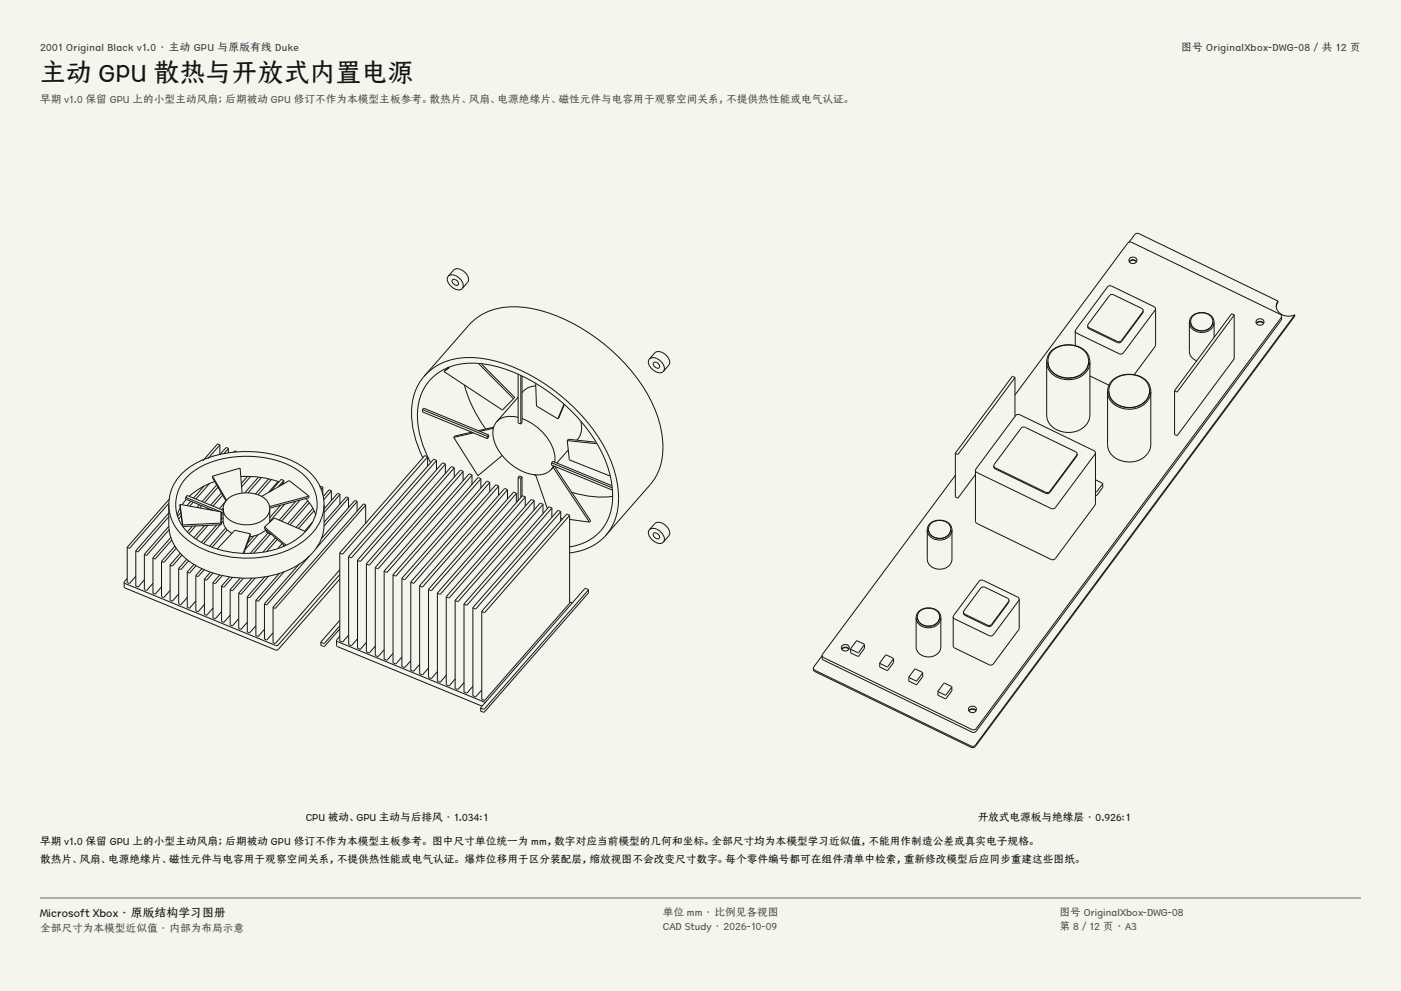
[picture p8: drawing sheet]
<svg xmlns="http://www.w3.org/2000/svg" width="420mm" height="297mm" viewBox="0 0 420 297" stroke-linecap="round" stroke-linejoin="round" font-family="sans-serif">
<g fill="#f5f4ed">
<path d="M0 0h420v297h-420z"/>
<path d="M12 12h396v275h-396z"/>
</g>
<g fill="none" stroke="#141413" stroke-width=".3">
<path d="M338.5 72.6l1.9-2.5 1.1-.1 41.6 20.2M338.5 78.4a1.33 1.33 0 0 1 2.2 0M338.6 77.6a1.16 1.16 0 0 1 1.5-.6 1.16 1.16 0 0 1 .6 1.5 1.18 1.18 0 0 1-1.5 .4 1.18 1.18 0 0 1-.6-1.3zM338.6 78.5a1.35 1.35 0 0 1 2.1 0M134.4 82.8l1.6-1.9a2.74 2.74 0 0 1 3.8 1.1 2.21 2.21 0 0 1 .4 2.6l-1.6 1.8M134.4 82.8a2.74 2.74 0 0 1 3.8 1.1 2.21 2.21 0 0 1 .4 2.5M134.4 82.8a2.79 2.79 0 0 0 1.6 3.6 1.98 1.98 0 0 0 2.6 0M135.6 83.9a1.27 1.27 0 0 1 1.4 .2 1.27 1.27 0 0 1 .3 1.3 1.26 1.26 0 0 1-1.3-.2 1.26 1.26 0 0 1-.4-1.3zM322.3 99.2v4.4M342.7 93.1l-.4-.7-8.5-4-.7-.1-.5 .3-6.5 9M342.7 93.1l-6.5 9-.6 .3-.7-.1-8.4-4.1-.4-.6M342.7 93.1l-.1 .7-6.4 8.6-.6 .3-.7-.1-8.4-4-.4-.4v-.6"/>
<path d="M346.4 92.5l-.4-.6-12.7-6.2h-.7l-.6 .3-9.7 13.2M346.4 92.5l-9.6 13.3-.6 .3-.7-.1-12.7-6.1-.5-.7M346.4 92.5v11.1l-6.4 8.7M356.6 96.7a3.7 3.7 0 0 0 5.5 2.6 2.93 2.93 0 0 0 1.9-2.6M356.6 96.7a3.5 3.5 0 0 1 4.6-3 3.1 3.1 0 0 1 2.8 3M356.6 96.7v8.7a3 3 0 0 0 2.2 2.7M356.9 96.4a3.4 3.4 0 0 0 5.6 2l.8-.9 .3-1.1M356.9 96.4a3.5 3.5 0 0 1 5.7-2l.9 1.2 .1 .8M356.9 96.5a3.4 3.4 0 0 0 5.6 2l.8-.9 .3-1.1M356.9 96.4v.1M356.9 96.5h.1M363.6 96.5h.1"/>
<path d="M363.6 96.4v.1M364 96.7v4.4M370 94.5l-17.1 22.9-.8-.3M370 94.4l-.8-.3-17.1 22.9M370 94.4v.1M370 94.4v13.1M376.6 96.9a1.33 1.33 0 0 1 2.2 0M376.7 96a1.16 1.16 0 0 1 1.5-.5 1.16 1.16 0 0 1 .6 1.5 1.18 1.18 0 0 1-1.5 .4 1.18 1.18 0 0 1-.6-1.4zM376.7 97a1.35 1.35 0 0 1 2.1 0M383.1 90.2a2.87 2.87 0 0 0-.1 3 2.87 2.87 0 0 0 2.6 1.5h1.7l.9-.3M383.1 90.2l-.5 1.8M384.2 94.8l-.1 1.2-91.7 123.4h-1l-44.5-21.6-.4-.3v-1.1"/>
<path d="M384.2 94.8l-91.8 123.8h-1l-44.5-21.5-.4-.7M384.2 94.8l-.4-.6-44.5-21.6h-.7l-.6 .3-33.7 45.5M388.2 94.4l-96.1 129.2h-1l-46.8-22.7-.5-.7M388.2 94.4v.3l-96.1 129.2-1 .1-46.8-22.7-.4-.4-.1-.7M127.2 112.8l13.3-15.2a18 18 0 0 1 15.6-5.6 49.4 49.4 0 0 1 28.3 14 43 43 0 0 1 14.1 24.8 19.5 19.5 0 0 1-1.3 10.9l-2.2 3.5-13.4 15.2M127.2 112.8a18 18 0 0 1 15.6-5.6 49.4 49.4 0 0 1 28.3 14 43 43 0 0 1 14.1 24.8 19.5 19.5 0 0 1-1.3 11l-2.3 3.4M127.2 112.8a18.9 18.9 0 0 0-3 17.3l1 3.5 1.6 3.6M133.1 111.4l17.5 11.5 3.4-3.4M134.5 110.2l-1.4 1.2M134.8 110.1l-1.7 1.3M139.2 115.4a39.3 39.3 0 0 0 6.4 13.2M143.6 109.1l10.4 10.4"/>
<path d="M144.4 109.1l9.9 10-.3 .4M155.3 119l-6.4 7.4M155.3 112.2v14.5l.8 .4M156.1 112.5v14.6M156.5 112.7v14l-.4 .4M160.6 114.9l.2 6.8 6.4 3.8M160.6 115.7a5.1 5.1 0 0 0-4.1 2M194.7 107.6l1.6-1.8a2.74 2.74 0 0 1 3.8 1.1 2.21 2.21 0 0 1 .4 2.6l-1.6 1.8M194.7 107.6a2.74 2.74 0 0 1 3.8 1.1 2.21 2.21 0 0 1 .4 2.6M194.7 107.6a2.79 2.79 0 0 0 1.6 3.6 1.98 1.98 0 0 0 2.6 .1M195.9 108.7a1.27 1.27 0 0 1 1.4 .2 1.27 1.27 0 0 1 .3 1.3 1.26 1.26 0 0 1-1.3-.2 1.26 1.26 0 0 1-.4-1.3zM304.3 113.2l-17.1 23-.8-.4"/>
<path d="M304.3 113.2l-.8-.4-17.1 23M304.3 113.2h.1M304.3 113.2v11.6M313.8 108.5a5.8 5.8 0 0 0 5.9 5.3 6.1 6.1 0 0 0 7-4.8v-.5M313.8 108.5a5.8 5.8 0 0 1 6.5-5.2 5.8 5.8 0 0 1 6.4 5.2M313.8 108.5v15.9a5.8 5.8 0 0 0 5.9 5.2 6.1 6.1 0 0 0 7-4.8v-16.3M314.1 108.3a5.6 5.6 0 0 0 6.3 5 5.4 5.4 0 0 0 6-5M314.1 108.3a5.4 5.4 0 0 1 6.2-4.9 5.4 5.4 0 0 1 6.1 4.9M314.1 108.4a5.6 5.6 0 0 0 6.3 5 5.4 5.4 0 0 0 6-5M314.1 108.3v.1M314.1 108.4h.1M326.4 108.4h.1"/>
<path d="M326.4 108.3v.1M326.7 112.7l5.8 2.8M332 117.4a5.8 5.8 0 0 0 5.9 5.2 6.1 6.1 0 0 0 7.1-4.7v-.5M332 117.4a5.8 5.8 0 0 1 6.5-5.2 5.8 5.8 0 0 1 6.5 5.2M332 117.4v15.8a5.8 5.8 0 0 0 5.9 5.2 6.1 6.1 0 0 0 7.1-4.7v-16.3M332.4 117.2a5.6 5.6 0 0 0 6.2 4.9 5.4 5.4 0 0 0 6-4.9M332.4 117.2a5.4 5.4 0 0 1 6.1-5 5.4 5.4 0 0 1 6.1 5M332.4 117.3a5.6 5.6 0 0 0 6.2 4.9 5.4 5.4 0 0 0 6-4.9M332.4 117.2v.1M344.6 117.2v.1M352.1 117.1v13.1M352.1 117v.1"/>
<path d="M370 107.6l-17.1 22.9-.8-.3M370 107.5h.1M370 107.5v.1M65.9 133.3l-.7-.2-4.4 5M65.9 133.3l-3.5 4.1M65.9 133.3v3M68.5 134.4l-.7-.3-1.9 2.2M68.5 134.4l-1.4 1.6M68.5 134.4v1.4M71 135.4l-.6-.2-.4 .3M126.6 122.8l.4-.5 19.5 8.1M126.6 122.8v.6l19.5 8.1"/>
<path d="M126.6 122.8l19.5 8M128.2 137l-25.4 29-.9-.3M128.2 136.9l-.9-.3-25.4 29.1M128.2 136.9v.1M128.2 136.9v2.8M129.1 138.7a25.8 25.8 0 0 1-3.1-19.7 14.9 14.9 0 0 1 14.6-10.2 40.8 40.8 0 0 1 24 8.7 48.4 48.4 0 0 1 17.3 21.6 22.2 22.2 0 0 1 .7 15.8 14.3 14.3 0 0 1-11.8 9M130.9 138l-.9-.3-25.5 29.1M130.9 138l-25.5 29.1-.8-.2M130.9 138v2.8M133.5 139.1l-25.4 29.1-.9-.3M133.5 139.1l-.9-.3-25.4 29M133.5 139.1v2.8"/>
<path d="M136 131.1l7.3 11.5 7.2-6.1M141.4 129.5l-5 1.2-.4 .4M141.9 129.7l-5.9 1.4M146.1 130.8v.7M146.5 130.4v.6l-.4 .5M146.5 130.4l-.4 .4M147.9 128.4l-4 .9M148 128l-4.6 1.1M148.9 126.4a7 7 0 0 0 .2 8 15 15 0 0 0 12.8 7.9l.8-.1a4.7 4.7 0 0 0 2.5-1.5M155.3 125.1a6.4 6.4 0 0 0-6.4 1.3M156.5 125.4a15.5 15.5 0 0 1 9.8 10.9v2.2M165.4 138.7l.3-.4 17.8 7.3"/>
<path d="M165.4 138.7v.7l18.2 7.5M165.4 138.7l18.1 7.5M165.9 139.6l-.7 1.1M166.1 139.7l-.9 1M166.2 139.7l10.9 16.4-.4 .4M169.1 121.1l-1.9 4.4M169.2 121.3l-2 4.2M170.1 132l.3-.4 8.1 .9M170.1 132l8.7 1M170.1 132l.6 5.8 12.2 4.9M170.4 134.8l-3.5 4M174.1 126.4a5.7 5.7 0 0 1-1.2 5.5"/>
<path d="M286.4 135.8v13.1M322.9 136l-.4-.6-15.1-7.3-.7-.1-.6 .3-8.2 11.3M322.9 136l-8.2 11.3-.5 .3-.7-.1-15.1-7.3-.5-.6M322.9 136l-.1 .7-8.1 10.9-.5 .3-.7-.1-15.1-7.3-.4-.4-.1-.5M328.4 135.7l-.4-.6-22.3-10.8-.7-.1-.5 .4-12.1 16.4M328.4 135.7l-12 16.4-.6 .4-.7-.1-22.2-10.8-.5-.6M328.4 135.7v15.5l-12 16.2-.6 .3h-.7l-22.5-11-.2-.5v-15.2M352.1 130.1v.1M50.6 153.7l-9.9 11.4M50.6 154.9l-9.2 10.4-.7-.2M50.6 151.3a14.4 14.4 0 0 0 8.5 12.4 32.4 32.4 0 0 0 29.4 .1 15.5 15.5 0 0 0 8.5-10.8l.1-1.7M50.6 151.3a13.8 13.8 0 0 1 7.3-12 34.1 34.1 0 0 1 32 0 13.8 13.8 0 0 1 7.2 12"/>
<path d="M50.6 151.3v6a14.4 14.4 0 0 0 8.5 12.4 32.4 32.4 0 0 0 29.4 .1 15.5 15.5 0 0 0 8.5-10.8l.1-7.7M50.6 157.7l-7.3 8.5M50.6 150.8l-11.7 13.5-.8-.3M50.7 158.7l-6.7 7.7-.7-.2M50.7 149.6l-12.6 14.4M54 151.2l.7 6.3M54 151.2l12.3 2.2M54 151.2l.8 6.1M54 152.2l-.9 2.1M54.2 153.6l-.9 1.1M54.3 154.6l-.7 .9M54.7 157.1l-.2 .2"/>
<path d="M54.8 157.3v.3M55 157.8v.1M55.6 149l.5-.5 10.8 4.4M55.6 149l10.6 4.4M55.6 149v.6l8.3 3.4M55.8 143.2a24.9 24.9 0 0 1 18.1-6.5 24.9 24.9 0 0 1 18 6.5 11.6 11.6 0 0 1-1.3 17.1 26.5 26.5 0 0 1-22.4 5 21.3 21.3 0 0 1-13.4-7.4 11.6 11.6 0 0 1 1-14.7zM55.8 149.7l-1.2 1.6M57.2 150.2l-1.2 1.3M57.7 157.7l-1.5 1.6M57.9 150.5l-1 1.2M58.7 157.6l-2 2.3M59.8 151.3l-.7 .8"/>
<path d="M60.5 151.6l-.6 .6M61.2 145.7l-3.2 3.6M61.3 157.5l-3.1 3.6M62.3 157.5l-3.5 4M62.3 152.3l-.2 .3M62.8 144.9l-4.1 4.7M63.1 152.6l-.2 .2M63.7 142.7l8.3-2.4 .6 7.5M63.7 142.7v.5l4.1 7M63.7 142.7l4.3 7.3M64.4 144.3a21.3 21.3 0 0 0-7.7 4.5M65 145.3l-4.4 5"/>
<path d="M65 157.3l-4.6 5.2M65.3 146l-4 4.6M66 157.3l-4.9 5.6M66.3 157.3v-.5l-11.5 .5M66.3 157.3l-11.4 .5M66.3 154l.6 .2M66.3 153.4v.5M66.3 153.4v3.9M66.3 153.4l.6 .3M66.4 147.7l-3.2 3.7M66.7 148.4l-2.8 3.3M66.9 152.5a4.9 4.9 0 0 0 4 4.3 8.1 8.1 0 0 0 9.6-2.8l.4-1.5"/>
<path d="M66.9 152.5a5 5 0 0 1 4.4-4.5 8.7 8.7 0 0 1 9 2.4l.4 1 .2 1.1M66.9 152.5v3.6l.2 1.2 1.2 1.7 1.2 .9M66.9 155.1l-.6 .7M66.9 156.2l-.6 .7M66.9 152.2l-.5 .5M67.6 158.3l-4.7 5.4M67.8 150.1l-2.1 2.4M68.1 158.8l-4.5 5.2M72.2 142.8a29.7 29.7 0 0 1 11.4 1.6M74.2 142.8l-1.9 2.1M75.1 160l-4.7-1.1-5.3 5.6M75.1 160v.5l-2 5.3"/>
<path d="M75.1 160l-2.2 5.8M75.1 142.8l-2.7 3.1M77.5 143l-4.1 4.7M78.4 143.1l-4.1 4.6M79.3 158v.4l6 5.1M79.3 158l6.4 5.4M79.3 158l2.9-2.8 9.4 4.1M79.7 158.8l-1.7 1.2-3.1 .8M79.8 159v.5l1.5 .6M79.8 159l.3 .1M79.9 158.9l-.1 .1M80.3 159.7l-5.3 6.1"/>
<path d="M80.6 143.5l-4 4.6M80.9 152.5l-.1 4M81.3 143.7l-4 4.6M83.4 144.3l-2.9 3.3M84.1 151.4l-3.2 3.8M84.8 144.8l.3 .2M85.1 144v.5l-.8 .9M85.1 144l-.8-.3-3.1 3.5M85.1 144l-1.7 1.9M85.4 151.1l-4.5 5.2M88.7 150.2l-5 5.7M89.9 149.9l-5.5 6.3"/>
<path d="M91.7 149.4a12.6 12.6 0 0 1 2.9 4.9M92.3 150.1l-6 6.9M92.6 148.7v.5l-11.7 3.1M92.6 148.7l-11.8 3.1M92.6 148.7l-5.9-4.7-8.3 4.8M92.7 150.7l-5.7 6.6M93.7 156.5l-2.4 2.7M93.8 152.3l-5 5.8M94.2 153.1l-4.7 5.3M95.8 146l.3-.2 .7 .2M96.8 146.1l-.6 .6M96.8 146v.1"/>
<path d="M96.8 146v2.4M99.3 147.1l-2.3 2.7M99.3 147.1l-.7-.2-1.7 1.9M99.3 147.1h.1M99.3 147.1v2.9M101.9 148.2l-4.8 5.4M101.9 148.2l-.7-.3-4.1 4.6M101.9 148.2h.1M101.9 148.2v2.9M104.5 149.2l-.7-.2-6.7 7.5M104.5 149.2l-7.4 8.4M104.5 149.2v2.9"/>
<path d="M107.1 150.3l-.8-.3-9.9 11.4M107.1 150.3l-12.3 14.1M107.1 150.3v2.9M109.6 151.3l-.7-.2-27 30.9M109.6 151.3l-27 31-.7-.3M109.6 151.3v5.5M136.2 140.2l-25.5 29.1-.9-.3M136.2 140.2l-.9-.3-25.5 29.1M136.2 140.2h.1M136.2 140.2v2.8M138.8 141.3l-25.4 29.1-.9-.3M138.8 141.3l-.9-.3-25.4 29"/>
<path d="M138.8 141.3v2.8M141.5 142.4l-.9-.3-25.4 29.1M141.5 142.4l-25.4 29.1-.9-.3M141.5 142.4v2.8M144.1 143.5l-25.4 29.1-.9-.3M144.2 143.5l-.9-.3-25.5 29.1M144.2 143.5h-.1M144.2 143.5v2.8M146.8 144.6l-25.4 29.1-.9-.3M146.8 144.6l-.9-.3-25.4 29M146.8 144.6v2.8M149.5 145.7l-25.5 29.1-.9-.3"/>
<path d="M149.5 145.7l-.9-.3-25.5 29.1M149.5 145.7h.1M149.5 145.7v2.8M152.1 146.8l-25.4 29.1-.9-.3M152.1 146.8l-.9-.3-25.4 29M152.1 146.8v2.8M154.8 147.9l-.9-.4-25.4 29.2M154.8 147.9l-25.4 29.1-.9-.3M154.8 147.9v2.8M155.3 143.1l.8 .3M155.3 143.1v6.9M156.1 143.4v5.7"/>
<path d="M156.5 143l-.8-.4-.4 .5M156.5 143l-.4 .4M156.5 143v5.7M157.4 149l-25.4 29.1-.9-.4M157.5 149l-.9-.4-25.5 29.1M157.5 149h-.1M157.5 149v2.7M160.1 150.1l-25.4 29.1-.9-.4M160.1 150.1l-.9-.4-25.4 29.1M160.1 150.1v2.7M160.2 142.3l.5 .3M160.6 142.3l3.5 10.1"/>
<path d="M162.8 151.2l-25.5 29.1-.9-.4M162.8 151.2l-.9-.4-25.5 29.1M162.8 151.2h.1M162.8 151.2v2.7M165.4 152.2l-.9-.3-25.4 29.1M165.4 152.2l-25.4 29.2-.9-.4M165.4 152.2v2.8M165.4 154.9l.1 .1M165.8 140l10.9 16.5M168.1 153.3l-25.4 29.2-.9-.4M168.1 153.3l-.9-.3-25.4 29.1M168.1 153.3v2.8"/>
<path d="M168.1 155.3l.6 .1M170.7 154.5l-25.4 29-.9-.3M170.8 154.4l-.9-.3-25.5 29.1M170.8 154.4l-.1 .1M170.8 154.4v26.4M170.8 155.7l5.9 .8M171.4 147.5a29.1 29.1 0 0 0 12.3 1.3M194.7 158.8l1.6-1.9a2.74 2.74 0 0 1 3.8 1.1 2.21 2.21 0 0 1 .4 2.6l-1.6 1.8M194.7 158.8a2.74 2.74 0 0 1 3.8 1.1 2.21 2.21 0 0 1 .4 2.5M194.7 158.8a2.79 2.79 0 0 0 1.6 3.6 1.98 1.98 0 0 0 2.6 0M195.9 159.8a1.27 1.27 0 0 1 1.4 .3 1.27 1.27 0 0 1 .3 1.2 1.26 1.26 0 0 1-1.3-.2 1.26 1.26 0 0 1-.4-1.3zM278 158.9a3.7 3.7 0 0 0 5.6 2.6 2.93 2.93 0 0 0 1.8-2.6"/>
<path d="M278 158.9a3.5 3.5 0 0 1 4.6-2.9 3.1 3.1 0 0 1 2.8 2.9M278 158.9v8.7a3.7 3.7 0 0 0 5.6 2.6 2.93 2.93 0 0 0 1.8-2.6v-8.7M278.3 158.7a3.4 3.4 0 0 0 5.6 1.9l.8-.9 .3-1M278.3 158.7a3.5 3.5 0 0 1 5.7-2.1l.9 1.2 .1 .9M278.3 158.7a3.4 3.4 0 0 0 5.6 2l.8-.9 .3-1.1M278.3 158.7h.1M285 158.7h.1M286.4 142.4l-39.9 54M286.4 148.9h.1M292.4 142.2l-5.2 7-.8-.3M328.4 143.8h.1M328.4 143.8l2.2 1.1"/>
<path d="M330.6 146h.1M330.6 144.9l-1.8 2.4h-.4M330.6 146l-1.8 2.4h-.4M330.6 144.9v1.1M38.1 173.4l-.9 1.1M38.1 164v10.6M38.2 174.5l-.1 .1M40.7 172.7l-1.8 2.1-.8-.2M40.7 165.1v10.5M40.7 175.6h.1M43.3 173.8l-1.9 2.1-.7-.3M43.3 166.2v10.5"/>
<path d="M43.3 176.6v.1M45.9 174.8l-1.9 2.1-.7-.2M45.9 177.7v.1M45.9 167.2v10.5M45.9 167.2h.1M45.9 177.7h.1M48.4 175.9l-1.8 2.1-.7-.2M48.4 168.3v10.5M48.4 168.2v.1M48.4 178.8h.1M51 176.9l-1.9 2.2-.7-.3M51 169.3v10.6"/>
<path d="M51 179.8v.1M51.2 161l-5.3 6.2M51.5 161.8l-4.9 5.7-.7-.3M52.5 163.6l-4.1 4.6M52.9 164.2l-3.8 4.3-.7-.2M53.6 178l-1.9 2.1-.7-.2M53.6 170.4v10.5M53.6 170.4h.1M54.1 165.7l-3.1 3.6M54.6 166.3l-2.9 3.3-.7-.3M56 167.6l-2.4 2.8M56.1 179.1l-1.8 2.1-.7-.3"/>
<path d="M56.1 171.4v10.6M56.6 168l-2.3 2.6-.7-.2M58.2 169.1l-2.1 2.3M58.7 172.5v10.5M58.8 169.5l-1.9 2.2-.8-.3M60.5 170.4l-1.8 2.1M61.2 170.7l-1.8 2.1-.7-.3M61.3 173.6v10.5M63.1 171.5l-1.8 2.1M63.8 171.7l-1.8 2.1-.7-.2M63.9 174.6v10.6M65.9 172.3l-2 2.3"/>
<path d="M66.4 175.7v10.5M66.4 175.6v.1M66.7 172.5l-2.1 2.4-.7-.3M68.8 172.9l-2.4 2.7M69 176.7v10.6M69 176.7h.1M69.7 173l-2.6 2.9-.7-.2M71.6 177.8v10.5M71.6 177.8h.1M72 173.2l-3 3.5M73 173.3l-3.3 3.7-.7-.3M74.1 178.9v10.5"/>
<path d="M74.2 178.8l-.1 .1M75.5 173.2l-3.9 4.6M76 160.7l-1.8 2M76.6 173.2l-4.3 4.9-.7-.3M76.7 179.9l.1 .1M76.7 179.9v10.5M77.4 160.3l-3.9 4.3M79.4 172.8l-5.2 6M80.6 172.6l-5.7 6.5-.8-.2M81.1 160l-5.1 5.8M82.6 161.2l-3.7 4.2M83.1 161.7l-3.1 3.5"/>
<path d="M83.8 171.7l-7.1 8.2M84.6 162.9l-1.3 1.4M85.1 163.4l-.3 .4M85.2 171.2l-7.8 9-.6-.2M89.7 169l-10.4 12M92.8 166.6l-12.8 14.6-.7-.2M101.9 172.2l-18.5 21.1-.5 .2-45.4-18.6-.3-.4M101.9 173.6l-18.5 21-.5 .2-45.4-18.6-.3-.3v-1.4M101.9 170.8l-19.3 22-.7-.2M101.9 165.7v26.3M104.5 166.8l.1 .1M104.5 166.8v26.3"/>
<path d="M107.2 167.9v26.3M107.2 167.8v.1M109.8 169v26.3M112.5 170.1v26.3M112.5 170v.1M115.2 171.2v26.3M117.8 172.3v26.3M120.5 173.4v26.3M120.5 173.3v.1M123.1 174.5v26.3M125.8 175.6v26.3M125.8 175.5v.1"/>
<path d="M128.5 176.7v26.3M131.1 177.7v26.4M133.8 178.8v26.4M133.8 178.8h.1M136.4 179.9v26.4M176.4 177.6v.1M176.4 176.8l-31.2 35.7-1.1-.4M176.4 176.8l-1.1-.4-31.2 35.7M176.4 177.7l-31.2 35.7-1.1-.4M176.4 176.8v.9M181.6 160.4a16.4 16.4 0 0 1-10.8 5.3M302.5 179.9l-.5-.6-6.7-3.3-.7-.1-.6 .4-5.2 7.1"/>
<path d="M302.5 179.9l-5.2 7.2-.6 .3h-.7l-6.7-3.3-.5-.7M302.5 179.9l-.2 .7-5 6.8-.6 .4-.7-.1-6.7-3.3-.4-.4-.1-.6M305.5 179.6l-.4-.7-10.3-5h-.7l-.6 .3-7.7 10.7M305.5 179.6l-7.7 10.6-.6 .4-.7-.1-10.3-5-.4-.6M305.5 179.6v8.9l-7.7 10.5-.6 .3-.7-.1-10.5-5.2-.2-.4v-8.7M53.6 180.9h.1M56.2 181.9l-.1 .1M58.7 180.1l-1.8 2.1-.8-.2M58.7 183h.1M61.3 181.2l-1.9 2.1-.7-.3M61.3 184.1h.1M63.9 182.2l-1.9 2.2-.7-.3"/>
<path d="M63.9 185.1v.1M66.4 183.3l-1.8 2.1-.7-.2M66.4 186.2h.1M69 184.4l-1.9 2.1-.7-.3M69 187.2v.1M71.6 185.4l-1.9 2.1-.7-.2M71.6 188.3h.1M74.1 186.5l-1.8 2.1-.7-.3M74.2 189.4h-.1M76.7 187.5l-1.8 2.1-.8-.2M76.7 190.4h.1M79.3 188.6l-1.9 2.1-.7-.3"/>
<path d="M79.3 181v10.5M79.3 191.5h.1M81.9 189.7l-1.9 2.1-.7-.3M81.9 182v10.6M81.9 192.5v.1M96.2 192.4v.9M96.2 193.2v.1M100.9 191.9l.3 .4 44.3 18.2M100.9 191.9v1.5l.3 .4 43.3 17.8M101.9 190.7l-1 1.2M101.9 185.9l-5.7 6.5M101.9 187.6l-4.6 5.2-1.1-.4"/>
<path d="M101.9 188.5l-4.6 5.2-1.1-.4M101.9 192h.1M104.5 190.3l-1.7 2.1-.9-.4M104.5 193.1h.1M107.2 191.4l-1.8 2-.9-.3M107.2 194.2h.1M109.8 192.5l-1.7 2-.9-.3M109.9 195.3h-.1M112.5 193.6l-1.8 2-.9-.3M112.5 196.4h.1M115.2 194.7l-1.8 2-.9-.3M115.2 197.5h.1"/>
<path d="M117.8 195.8l-1.7 2-.9-.3M117.8 198.6h.1M120.5 196.9l-1.8 2-.9-.3M120.5 199.7h.1M123.1 198l-1.7 2-.9-.3M125.8 199.1l-1.8 2-.9-.3M139.1 181v26.4M141.8 182.1v26.4M141.8 182.1h.1M144.4 183.2v26.4M170.7 180.7l.1 .1M170.8 180.4l.7 .3"/>
<path d="M170.8 180.8l-25.5 29.1-.9-.3M246.5 196.5l-2.7 3.7M252.3 194.5a1.33 1.33 0 0 1 2.2 0M252.4 193.7a1.16 1.16 0 0 1 1.5-.5 1.16 1.16 0 0 1 .6 1.4 1.18 1.18 0 0 1-1.5 .4 1.18 1.18 0 0 1-.6-1.3zM252.4 194.6a1.35 1.35 0 0 1 2.1 0M255 194.5v1.1M255 195.5v.1M259.1 194.2v.1M259.1 193.2l-2.2-1.2-1.9 2.5M259.1 193.2l-1.8 2.4-2.3-1.1M259.1 194.3l-1.8 2.4-2.3-1.1M259.1 193.2v1.1"/>
<path d="M263.7 198.7v1.1M263.8 199.7l-.1 .1M267.9 198.4v.1M267.9 197.4l-2.3-1.1-1.9 2.4M267.9 197.4l-1.9 2.5-2.3-1.2M267.9 198.5l-1.9 2.5-2.3-1.2M267.9 197.4v1.1M274.6 185.2a3.7 3.7 0 0 0 5.6 2.6 2.93 2.93 0 0 0 1.8-2.6M274.6 185.2a3.5 3.5 0 0 1 4.7-2.9 3.1 3.1 0 0 1 2.7 2.9M274.6 185.2v8.7a3.7 3.7 0 0 0 5.6 2.6 2.93 2.93 0 0 0 1.8-2.6v-8.7M275 185a3.4 3.4 0 0 0 5.6 1.9l.8-.9 .3-1M275 185a3.5 3.5 0 0 1 5.6-2.1l.9 1.2 .2 .9"/>
<path d="M275 185a3.4 3.4 0 0 0 5.6 2l.8-.9 .3-1.1M275 185h.1M281.7 185h.1M123.2 200.7l-.1 .1M125.8 201.8v.1M128.5 200.2l-1.8 2-.9-.3M128.5 202.9v.1M131.1 201.3l-1.7 2-.9-.3M131.1 204v.1M133.8 202.4l-1.8 2-.9-.3M133.8 205.1v.1M136.4 203.5l-1.7 2-.9-.3"/>
<path d="M136.5 206.2l-.1 .1M139.1 204.6l-1.8 2-.9-.3M139.1 207.3v.1M141.8 205.7l-1.8 2-.9-.3M141.8 208.4v.1M144.1 212.1v.9M144.1 212.1h.1M144.1 213h.1M144.4 206.8l-1.7 2-.9-.3M144.4 209.5v.1M272.5 203v1M272.5 204h.1"/>
<path d="M276.6 202.7h.1M276.6 201.6l-2.3-1.1-1.8 2.5M276.6 201.6l-1.8 2.5-2.3-1.1M276.6 202.7l-1.8 2.5-2.3-1.2M276.6 201.6v1.1M281.2 207.2v1.1M281.2 208.2v.1M285.3 206.9v.1M285.3 205.9l-2.3-1.2-1.8 2.5M285.3 205.9l-1.8 2.4-2.3-1.1M285.3 207l-1.8 2.4-2.3-1.1M285.3 205.9v1.1"/>
<path d="M290.4 213a1.33 1.33 0 0 1 2.2 0M290.5 212.1a1.16 1.16 0 0 1 1.5-.5 1.16 1.16 0 0 1 .6 1.5 1.18 1.18 0 0 1-1.5 .4 1.18 1.18 0 0 1-.6-1.4zM290.5 213.1a1.35 1.35 0 0 1 2.1 0"/>
</g>
<path d="M12 269.3h396zM12 269h396v.3h-396z" fill-rule="evenodd" fill="#504e49"/>
<text font-size="7.8" fill="#141413" x="12" y="24.7">主动 GPU 散热与开放式内置电源</text>
<text font-size="3.5" fill="#141413" x="12" y="274.9">Microsoft Xbox · 原版结构学习图册</text>
<g font-size="3.2" fill="#1b365d">
<text x="12" y="15.3">2001 Original Black v1.0 · 主动 GPU 与原版有线 Duke</text>
<text x="354.1" y="15.3">图号 OriginalXbox-DWG-08 / 共 12 页</text>
</g>
<g font-size="3.2" fill="#504e49">
<text x="12" y="30.9">早期 v1.0 保留 GPU 上的小型主动风扇；后期被动 GPU 修订不作为本模型主板参考。散热片、风扇、电源绝缘片、磁性元件与电容用于观察空间关系，不提供热性能或电气认证。</text>
<text x="198.7" y="274.5">单位 mm · 比例见各视图</text>
<text x="317.6" y="274.5">图号 OriginalXbox-DWG-08</text>
<text x="12" y="279.3">全部尺寸为本模型近似值 · 内部为布局示意</text>
<text x="198.7" y="278.8">CAD Study · 2026-10-09</text>
<text x="317.6" y="278.8">第 8 / 12 页 · A3</text>
</g>
<g font-size="3.2" fill="#141413">
<text x="91.6" y="246">CPU 被动、GPU 主动与后排风 · 1.034:1</text>
<text x="293.1" y="246">开放式电源板与绝缘层 · 0.926:1</text>
<text x="12" y="253.3">早期 v1.0 保留 GPU 上的小型主动风扇；后期被动 GPU 修订不作为本模型主板参考。 图中尺寸单位统一为 mm，数字对应当前模型的几何和坐标。全部尺寸均为本模型学习近似值，不能用作制造公差或真实电子规格。</text>
<text x="12" y="258.6">散热片、风扇、电源绝缘片、磁性元件与电容用于观察空间关系，不提供热性能或电气认证。 爆炸位移用于区分装配层，缩放视图不会改变尺寸数字。每个零件编号都可在组件清单中检索，重新修改模型后应同步重建这些图纸。</text>
</g>
</svg>
